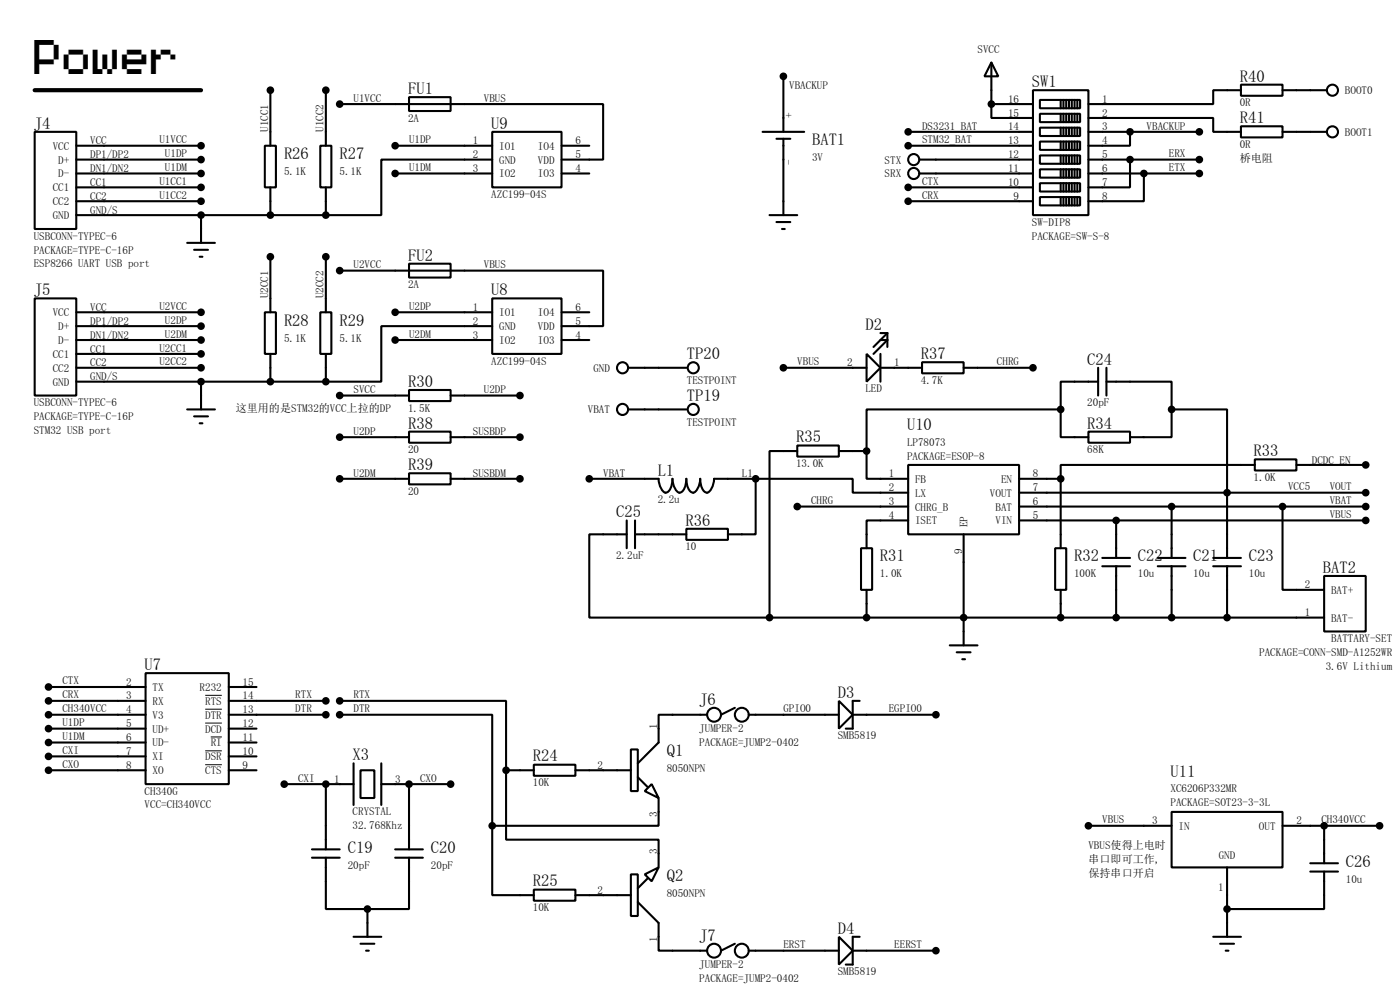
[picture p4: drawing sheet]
<svg xmlns="http://www.w3.org/2000/svg" width="256mm" height="180mm" viewBox="0 0 256 180" stroke-linecap="round" stroke-linejoin="round" font-family="sans-serif">
<g fill="none" stroke="#000" stroke-width=".38">
<path d="M49.5 16.5v10.2M59.7 16.5v10.2M62.2 19h48.3v10.2h-7.6M74.9 17.8h7.6v2.5h-7.6zM143.5 14v10.1M181.6 11.4l1.3 2.6h-2.6zM181.6 19v2.6h7.6M181.6 19h7.6M181.6 11.4v7.6M189.2 16.5h10.2v22.9h-10.2zM190.5 18.3h7.4v1.5h-7.4zM194.3 18.3v1.5"/>
<path d="M194.8 18.3v1.5M195.3 18.3v1.5M195.8 18.3v1.5M196.3 18.3v1.5M196.8 18.3v1.5M197.4 18.3v1.5M227.3 15.5h7.6v2h-7.6zM227.3 16.5h-5.1v2.5h-22.8M234.9 16.5h8.2M6.3 24.1h7.7v17.8h-7.7zM14 26.7h22.8M14 29.2h22.8"/>
<path d="M14 31.7h22.8M14 34.3h22.8M14 36.8h22.8M14 39.4h45.7M36.8 39.4v5M48.5 26.7h2v7.6h-2zM49.5 34.3v5.1M58.7 26.7h2v7.6h-2zM59.7 34.3v5.1M72.4 26.7h17.8M72.4 31.7h17.8M90.2 24.1h12.7v10.2h-12.7z"/>
<path d="M90.2 29.2h-20.4v10.2h-10.1M102.9 26.7h5M102.9 31.7h5M139.7 24.1h7.6M141 39.4h5M142.2 25.4h2.6M143.5 25.4v14M166.4 26.7h22.8M166.4 34.3h22.8M166.4 36.8h22.8M166.4 24.1h22.8M168.4 29.2h20.8"/>
<path d="M168.4 31.7h20.8M190.5 20.8h7.4v1.6h-7.4zM190.5 23.4h7.4v1.5h-7.4zM190.5 25.9h7.4v1.5h-7.4zM190.5 28.4h7.4v1.6h-7.4zM190.5 31h7.4v1.5h-7.4zM190.5 33.5h7.4v1.6h-7.4zM190.5 36.1h7.4v1.5h-7.4zM194.3 20.8v1.6M194.3 23.4v1.5M194.3 25.9v1.5M194.3 28.4v1.6"/>
<path d="M194.3 31v1.5M194.3 33.5v1.6M194.3 36.1v1.5M194.8 20.8v1.6M194.8 23.4v1.5M194.8 25.9v1.5M194.8 28.4v1.6M194.8 31v1.5M194.8 33.5v1.6M194.8 36.1v1.5M195.3 20.8v1.6M195.3 23.4v1.5"/>
<path d="M195.3 25.9v1.5M195.3 28.4v1.6M195.3 31v1.5M195.3 33.5v1.6M195.3 36.1v1.5M195.8 20.8v1.6M195.8 23.4v1.5M195.8 25.9v1.5M195.8 28.4v1.6M195.8 31v1.5M195.8 33.5v1.6M195.8 36.1v1.5"/>
<path d="M196.3 20.8v1.6M196.3 23.4v1.5M196.3 25.9v1.5M196.3 28.4v1.6M196.3 31v1.5M196.3 33.5v1.6M196.3 36.1v1.5M196.8 20.8v1.6M196.8 23.4v1.5M196.8 25.9v1.5M196.8 28.4v1.6M196.8 31v1.5"/>
<path d="M196.8 33.5v1.6M196.8 36.1v1.5M197.4 20.8v1.6M197.4 23.4v1.5M197.4 25.9v1.5M197.4 28.4v1.6M197.4 31v1.5M197.4 33.5v1.6M197.4 36.1v1.5M199.4 21.6h22.8v2.5h5.1M199.4 29.2h20.3M199.4 31.7h20.3"/>
<path d="M199.4 24.1h20.3M207 24.1v2.6h-7.6M207 29.2v5.1h-7.6M209.5 31.7v5.1h-10.1M227.3 23.1h7.6v2h-7.6zM234.9 24.1h8.2M6.3 54.6h7.7v17.8h-7.7zM14 57.1h22.8M14 59.7h22.8M34.3 44.4h5.1M35.6 45.7h2.5M36.6 47h.5"/>
<path d="M48.5 57.1h2v7.7h-2zM49.5 47v10.1M58.7 57.1h2v7.7h-2zM59.7 47v10.1M62.2 49.5h48.3v10.2h-7.6M72.4 57.1h17.8M74.9 48.3h7.6v2.5h-7.6zM90.2 54.6h12.7v10.2h-12.7zM90.2 59.7h-20.4v10.1h-10.1M102.9 57.1h5M142.2 40.6h2.6M143.3 41.9h.5"/>
<path d="M14 62.2h22.8M14 64.8h22.8M14 67.3h22.8M14 69.8h45.7M34.3 74.9h5.1M35.6 76.2h2.5M36.6 77.5h.5M36.8 69.8v5.1M49.5 64.8v5M59.7 64.8v5M62.2 72.4h12.7M72.4 62.2h17.8"/>
<path d="M74.9 71.4h7.6v2h-7.6zM74.9 79h7.6v2h-7.6zM82.5 72.4h12.7M102.9 62.2h5M115.1 67.3h10.6M115.1 74.9h10.6M143.5 67.3h15.2M158.7 64.8l2.6 2.5-2.6 2.5zM161.3 62.2h1.3l-2.6 2.6M161.3 67.3h7.6M161.3 64.8v5M161.3 61h1.3"/>
<path d="M162.6 61l-2.6 2.5M162.6 61v2.5M168.9 66.3h7.6v2h-7.6zM176.5 67.3h12.7M194.3 74.9v5.1h5.1M194.3 74.9h-35.6v7.6M199.4 79h7.6v2h-7.6zM201.2 69.8h-6.9v5.1M201.2 67.3v5.1M202.7 69.8h11.9v5.1M202.7 67.3v5.1M214.6 74.9v5.1h-7.6"/>
<path d="M214.6 74.9h10.2v27.2M62.2 87.6h12.7M62.2 80h12.7M74.9 86.6h7.6v2h-7.6zM82.5 87.6h12.7M82.5 80h12.7M107.9 87.6h12.7a2.69 2.69 0 0 0 1.3 2.6 1.49 1.49 0 0 0 1.1-1.3l.2-1.3a2.69 2.69 0 0 0 1.3 2.6 1.49 1.49 0 0 0 1.1-1.3l.1-1.3a3.2 3.2 0 0 0 .9 2.5 .88 .88 0 0 0 1.2-.7l.4-1.1 .1-.7a3.2 3.2 0 0 0 .9 2.5 .88 .88 0 0 0 1.2-.7l.4-1.1v-.7h7.6M114.8 97.8h-6.9v15.2h33.1M114.8 95.2v5.1M116.3 97.8h9.4M116.3 95.2v5.1M125.7 96.8h7.6v2h-7.6z"/>
<path d="M138.4 87.6h17.8v2.6h10.2M138.4 87.6v10.2h-5.1M146 81.5h7.7v2.1h-7.7zM146 82.5h-5v30.5M146 92.7h20.4M153.7 82.5h5M158.7 82.5v5.1h7.7M166.4 85.1h20.3v12.7h-20.3zM166.4 95.2h-7.7v5.1M176.5 97.8v20.3M186.7 87.6h7.6M186.7 92.7h63.5"/>
<path d="M186.7 95.2h63.5M186.7 90.2h63.5M194.3 87.6v12.7M204.5 95.2v6.9M214.6 92.7v9.4M229.9 84.1h7.6v2h-7.6zM229.9 85.1h-35.6v2.5M234.9 92.7v15.2h7.7M237.5 85.1h12.7M141 113h101.6M157.7 100.3h2.1v7.6h-2.1zM158.7 107.9v5.1"/>
<path d="M174 118.1h5.1M175.3 119.4h2.5M193.3 100.3h2v7.6h-2zM194.3 107.9v5.1M201.9 103.6h5.1M201.9 102.1h5.1M204.5 103.6v9.4M212.1 103.6h5.1M212.1 102.1h5.1M214.6 103.6v9.4M222.2 103.6h5.1M222.2 102.1h5.1"/>
<path d="M224.8 103.6v9.4M242.6 105.4h7.6v10.2h-7.6zM8.9 125.7h17.8M8.9 128.3h17.8M8.9 130.8h17.8M8.9 133.3h17.8M8.9 135.9h17.8M8.9 138.4h17.8M26.7 123.2h15.2v20.3h-15.2zM41.9 125.7h5.1M41.9 128.3h17.8M41.9 130.8h17.8"/>
<path d="M41.9 133.3h5.1M41.9 135.9h5.1M41.9 138.4h5.1M62.2 128.3h30.5v12.7M62.2 130.8h28v20.3M64.8 139.7v7.6M69.8 139.7v7.6M97.8 140h7.6v2h-7.6zM115.6 137.2h1.2v7.6h-1.2zM129.5 130.8h-8.9v5.1l-3.8 3.8M134.6 129.5l-2.5 1.3M137.2 130.8h16.5"/>
<path d="M153.7 128.3l2.5 2.5-2.5 2.5zM156.2 130.8h15.2M157.5 128.3h-1.3v5h-1.3M176.3 120.6h.5M8.9 141h17.8M41.9 141h5.1M52.1 143.5h12.7M57.1 157h5.1M57.1 155.4h5.1M59.7 157v9.4h7.6M59.7 143.5v11.9M66 141h2.6v5h-2.6z"/>
<path d="M69.8 143.5h12.7M72.4 157h5.1M72.4 155.4h5.1M74.9 157v9.4h-7.6M74.9 143.5v11.9M90.2 151.1v12.7h7.6M92.7 141v12.7h27.9v5M92.7 141h5.1M105.4 141h10.2M116.8 142.2l1.8 1.8M118.1 144.8l1.3-1.3 1.2 2.5zM120.6 146v5.1h-30.4"/>
<path d="M199.4 151.1h15.2M214.6 148.6h20.3v10.1h-20.3zM224.8 158.7v12.7M234.9 151.1h17.8M240 159.5h5.1M240 158h5.1M242.6 159.5v6.9h-17.8M242.6 151.1v6.9M64.8 171.4h5M66 172.7h2.6M67.1 174h.5M67.3 166.4v5"/>
<path d="M97.8 162.8h7.6v2h-7.6zM105.4 163.8h10.2M115.6 160h1.2v7.6h-1.2zM116.8 165.1l3.8 3.8v5.1h8.9M118.1 160l2.5-1.3-1.2 2.6zM118.6 160.8l-1.8 1.8M134.6 172.7l-2.5 1.3M137.2 174h16.5M153.7 171.4l2.5 2.6-2.5 2.5zM156.2 174h15.2M157.5 171.4h-1.3v5.1h-1.3M222.2 171.4h5.1"/>
<path d="M223.5 172.7h2.6M224.5 174h.5"/>
<circle cx="244.1" cy="16.5" r="1.02"/>
<circle cx="167.4" cy="29.2" r="1.02"/>
<circle cx="167.4" cy="31.8" r="1.02"/>
<circle cx="244.1" cy="24.1" r="1.02"/>
<circle cx="114" cy="67.3" r="1.02"/>
<circle cx="114" cy="74.9" r="1.02"/>
<circle cx="127" cy="67.3" r="1.02"/>
<circle cx="127" cy="74.9" r="1.02"/>
<circle cx="130.8" cy="130.8" r="1.27"/>
<circle cx="135.9" cy="130.8" r="1.27"/>
<circle cx="130.8" cy="174" r="1.27"/>
<circle cx="135.9" cy="174" r="1.27"/>
</g>
<path d="M6.3 16.5h30.5" fill="none" stroke="#000" stroke-width=".76"/>
<g fill="#000" stroke="#000" stroke-width=".38">
<circle cx="49.5" cy="16.5" r=".51"/>
<circle cx="59.7" cy="16.5" r=".51"/>
<circle cx="62.2" cy="19" r=".51"/>
<circle cx="143.5" cy="14" r=".51"/>
<circle cx="181.6" cy="19" r=".51"/>
<circle cx="36.8" cy="31.7" r=".51"/>
<circle cx="36.8" cy="36.8" r=".51"/>
<circle cx="36.8" cy="26.7" r=".51"/>
<circle cx="36.8" cy="34.3" r=".51"/>
<circle cx="36.8" cy="39.4" r=".51"/>
<circle cx="36.8" cy="29.2" r=".51"/>
<circle cx="49.5" cy="39.4" r=".51"/>
<circle cx="59.7" cy="39.4" r=".51"/>
<circle cx="72.4" cy="31.7" r=".51"/>
<circle cx="72.4" cy="26.7" r=".51"/>
<circle cx="166.4" cy="36.8" r=".51"/>
<circle cx="166.4" cy="34.3" r=".51"/>
<circle cx="166.4" cy="24.1" r=".51"/>
<circle cx="166.4" cy="26.7" r=".51"/>
<circle cx="207" cy="29.2" r=".51"/>
<circle cx="207" cy="24.1" r=".51"/>
<circle cx="209.5" cy="31.7" r=".51"/>
<circle cx="219.7" cy="31.7" r=".51"/>
<circle cx="219.7" cy="24.1" r=".51"/>
<circle cx="219.7" cy="29.2" r=".51"/>
<circle cx="36.8" cy="57.1" r=".51"/>
<circle cx="36.8" cy="59.7" r=".51"/>
<circle cx="49.5" cy="47" r=".51"/>
<circle cx="59.7" cy="47" r=".51"/>
<circle cx="62.2" cy="49.5" r=".51"/>
<circle cx="72.4" cy="57.1" r=".51"/>
<circle cx="36.8" cy="64.8" r=".51"/>
<circle cx="36.8" cy="67.3" r=".51"/>
<circle cx="36.8" cy="69.8" r=".51"/>
<circle cx="36.8" cy="62.2" r=".51"/>
<circle cx="49.5" cy="69.8" r=".51"/>
<circle cx="59.7" cy="69.8" r=".51"/>
<circle cx="62.2" cy="72.4" r=".51"/>
<circle cx="72.4" cy="62.2" r=".51"/>
<circle cx="95.2" cy="72.4" r=".51"/>
<circle cx="143.5" cy="67.3" r=".51"/>
<circle cx="189.2" cy="67.3" r=".51"/>
<circle cx="194.3" cy="74.9" r=".51"/>
<circle cx="214.6" cy="74.9" r=".51"/>
<circle cx="62.2" cy="87.6" r=".51"/>
<circle cx="62.2" cy="80" r=".51"/>
<circle cx="95.2" cy="80" r=".51"/>
<circle cx="95.2" cy="87.6" r=".51"/>
<circle cx="107.9" cy="87.6" r=".51"/>
<circle cx="138.4" cy="87.6" r=".51"/>
<circle cx="146" cy="92.7" r=".51"/>
<circle cx="158.7" cy="82.5" r=".51"/>
<circle cx="194.3" cy="87.6" r=".51"/>
<circle cx="204.5" cy="95.2" r=".51"/>
<circle cx="214.6" cy="92.7" r=".51"/>
<circle cx="224.8" cy="90.2" r=".51"/>
<circle cx="234.9" cy="92.7" r=".51"/>
<circle cx="250.2" cy="92.7" r=".51"/>
<circle cx="250.2" cy="95.2" r=".51"/>
<circle cx="250.2" cy="85.1" r=".51"/>
<circle cx="250.2" cy="90.2" r=".51"/>
<circle cx="141" cy="113" r=".51"/>
<circle cx="158.7" cy="113" r=".51"/>
<circle cx="176.5" cy="113" r=".51"/>
<circle cx="194.3" cy="113" r=".51"/>
<circle cx="204.5" cy="113" r=".51"/>
<circle cx="214.6" cy="113" r=".51"/>
<circle cx="224.8" cy="113" r=".51"/>
<circle cx="8.9" cy="133.3" r=".51"/>
<circle cx="8.9" cy="135.9" r=".51"/>
<circle cx="8.9" cy="128.3" r=".51"/>
<circle cx="8.9" cy="138.4" r=".51"/>
<circle cx="8.9" cy="125.7" r=".51"/>
<circle cx="8.9" cy="130.8" r=".51"/>
<circle cx="59.7" cy="128.3" r=".51"/>
<circle cx="59.7" cy="130.8" r=".51"/>
<circle cx="62.2" cy="130.8" r=".51"/>
<circle cx="62.2" cy="128.3" r=".51"/>
<circle cx="171.4" cy="130.8" r=".51"/>
<circle cx="8.9" cy="141" r=".51"/>
<circle cx="52.1" cy="143.5" r=".51"/>
<circle cx="59.7" cy="143.5" r=".51"/>
<circle cx="74.9" cy="143.5" r=".51"/>
<circle cx="82.5" cy="143.5" r=".51"/>
<circle cx="90.2" cy="151.1" r=".51"/>
<circle cx="92.7" cy="141" r=".51"/>
<circle cx="199.4" cy="151.1" r=".51"/>
<circle cx="242.6" cy="151.1" r=".51"/>
<circle cx="252.7" cy="151.1" r=".51"/>
<circle cx="67.3" cy="166.4" r=".51"/>
<circle cx="171.4" cy="174" r=".51"/>
<circle cx="224.8" cy="166.4" r=".51"/>
</g>
<path d="M37.6 127.3h3M37.6 129.8h3M37.6 132.3h3M37.6 137.4h3M37.6 140h3M38.6 134.9h2" fill="none" stroke="#000" stroke-width=".18"/>
<text font-size="7.1" x="6.3" y="13.5">Power</text>
<g font-size="3">
<text x="74.8" y="17.2">FU1</text>
<text x="189" y="16">SW1</text>
<text x="227.1" y="14.9">R40</text>
<text x="6.2" y="23.6">J4</text>
<text x="90" y="23.6">U9</text>
<text x="227.1" y="22.6">R41</text>
<text x="52" y="29.1">R26</text>
<text x="62.2" y="29.1">R27</text>
<text x="148.8" y="26.6">BAT1</text>
<text x="74.8" y="47.7">FU2</text>
<text x="6.2" y="54.1">J5</text>
<text x="52" y="59.6">R28</text>
<text x="62.2" y="59.6">R29</text>
<text x="90" y="54.1">U8</text>
<text x="125.8" y="65.7">TP20</text>
<text x="158.5" y="60.4">D2</text>
<text x="168.7" y="65.7">R37</text>
<text x="74.8" y="70.8">R30</text>
<text x="199.2" y="66.8">C24</text>
<text x="125.8" y="73.4">TP19</text>
<text x="74.8" y="78.4">R38</text>
<text x="145.8" y="81">R35</text>
<text x="166.2" y="78.7">U10</text>
<text x="199.2" y="78.4">R34</text>
<text x="229.7" y="83.5">R33</text>
<text x="74.8" y="86.1">R39</text>
<text x="120.5" y="87.1">L1</text>
<text x="112.9" y="94.7">C25</text>
<text x="125.6" y="96.2">R36</text>
<text x="161.2" y="102.7">R31</text>
<text x="196.8" y="102.7">R32</text>
<text x="208.4" y="102.7">C22</text>
<text x="218.6" y="102.7">C21</text>
<text x="228.8" y="102.7">C23</text>
<text x="242.4" y="104.8">BAT2</text>
<text x="26.5" y="122.6">U7</text>
<text x="128.1" y="128.9">J6</text>
<text x="153.5" y="127.7">D3</text>
<text x="64.6" y="139.1">X3</text>
<text x="97.6" y="139.4">R24</text>
<text x="122.1" y="138.3">Q1</text>
<text x="214.4" y="142.1">U11</text>
<text x="63.7" y="156.1">C19</text>
<text x="79" y="156.1">C20</text>
<text x="122.1" y="161.2">Q2</text>
<text x="246.5" y="158.6">C26</text>
<text x="97.6" y="162.2">R25</text>
<text x="128.1" y="172.1">J7</text>
<text x="153.5" y="170.9">D4</text>
</g>
<g font-size="2">
<text x="179.1" y="9.6">SVCC</text>
<text x="144.6" y="16.3">VBACKUP</text>
<text x="246.4" y="17.2">BOOT0</text>
<text x="64.8" y="18.6">U1VCC</text>
<text x="74.8" y="22.3">2A</text>
<text x="88.6" y="18.6">VBUS</text>
<text x="145.2" y="21.6" transform="rotate(-90 145.2 21.6)">+</text>
<text x="168.9" y="23.7">DS3231_BAT</text>
<text x="184.7" y="18.8">16</text>
<text x="184.7" y="21.3">15</text>
<text x="184.7" y="23.9">14</text>
<text x="201.9" y="18.8">1</text>
<text x="201.9" y="21.3">2</text>
<text x="201.9" y="23.9">3</text>
<text x="210.1" y="23.7">VBACKUP</text>
<text x="227.1" y="19.5">0R</text>
<text x="9.7" y="27.4">VCC</text>
<text x="10.7" y="29.9">D+</text>
<text x="16.5" y="26.4">VCC</text>
<text x="16.5" y="29">DP1/DP2</text>
<text x="29.2" y="26.2">U1VCC</text>
<text x="30.2" y="28.8">U1DP</text>
<text x="49.1" y="24.1" transform="rotate(-90 49.1 24.1)">U1CC1</text>
<text x="59.3" y="24.1" transform="rotate(-90 59.3 24.1)">U1CC2</text>
<text x="74.9" y="26.2">U1DP</text>
<text x="86.6" y="26.4">1</text>
<text x="86.6" y="29">2</text>
<text x="91.4" y="27.4">IO1</text>
<text x="91.4" y="29.9">GND</text>
<text x="98.6" y="27.4">IO4</text>
<text x="98.6" y="29.9">VDD</text>
<text x="105.4" y="26.4">6</text>
<text x="105.4" y="29">5</text>
<text x="148.8" y="29.5">3V</text>
<text x="162.1" y="29.9">STX</text>
<text x="168.9" y="26.2">STM32_BAT</text>
<text x="184.7" y="26.4">13</text>
<text x="184.7" y="29">12</text>
<text x="201.9" y="26.4">4</text>
<text x="201.9" y="29">5</text>
<text x="214.1" y="28.8">ERX</text>
<text x="227.1" y="27.1">0R</text>
<text x="227.1" y="29.6">桥电阻</text>
<text x="246.4" y="24.8">BOOT1</text>
<text x="9.7" y="35">CC1</text>
<text x="10.7" y="32.5">D-</text>
<text x="16.5" y="31.5">DN1/DN2</text>
<text x="16.5" y="34">CC1</text>
<text x="29.2" y="33.9">U1CC1</text>
<text x="30.2" y="31.3">U1DM</text>
<text x="52" y="32">5.1K</text>
<text x="62.2" y="32">5.1K</text>
<text x="74.9" y="31.3">U1DM</text>
<text x="86.6" y="31.5">3</text>
<text x="91.4" y="32.5">IO2</text>
<text x="98.6" y="32.5">IO3</text>
<text x="105.4" y="31.5">4</text>
<text x="145.2" y="30.2" transform="rotate(-90 145.2 30.2)">-</text>
<text x="162.1" y="32.5">SRX</text>
<text x="168.9" y="33.9">CTX</text>
<text x="184.7" y="31.5">11</text>
<text x="184.7" y="34">10</text>
<text x="201.9" y="31.5">6</text>
<text x="201.9" y="34">7</text>
<text x="214.1" y="31.3">ETX</text>
<text x="9.7" y="37.5">CC2</text>
<text x="9.7" y="40.1">GND</text>
<text x="16.5" y="36.6">CC2</text>
<text x="16.5" y="39.1">GND/S</text>
<text x="29.2" y="36.4">U1CC2</text>
<text x="90" y="36.2">AZC199-04S</text>
<text x="168.9" y="36.4">CRX</text>
<text x="185.7" y="36.6">9</text>
<text x="189" y="41.3">SW-DIP8</text>
<text x="201.9" y="36.6">8</text>
<text x="6.2" y="43.9">USBCONN-TYPEC-6</text>
<text x="6.2" y="46.4">PACKAGE=TYPE-C-16P</text>
<text x="189" y="43.9">PACKAGE=SW-S-8</text>
<text x="6.2" y="48.9">ESP8266 UART USB port</text>
<text x="64.8" y="49.1">U2VCC</text>
<text x="74.8" y="52.7">2A</text>
<text x="88.6" y="49.1">VBUS</text>
<text x="9.7" y="57.9">VCC</text>
<text x="16.5" y="56.9">VCC</text>
<text x="16.5" y="59.4">DP1/DP2</text>
<text x="29.2" y="56.7">U2VCC</text>
<text x="30.2" y="59.3">U2DP</text>
<text x="49.1" y="54.6" transform="rotate(-90 49.1 54.6)">U2CC1</text>
<text x="59.3" y="54.6" transform="rotate(-90 59.3 54.6)">U2CC2</text>
<text x="74.9" y="56.7">U2DP</text>
<text x="86.6" y="56.9">1</text>
<text x="86.6" y="59.4">2</text>
<text x="91.4" y="57.9">IO1</text>
<text x="98.6" y="57.9">IO4</text>
<text x="105.4" y="56.9">6</text>
<text x="105.4" y="59.4">5</text>
<text x="9.7" y="65.5">CC1</text>
<text x="10.7" y="60.4">D+</text>
<text x="10.7" y="62.9">D-</text>
<text x="16.5" y="62">DN1/DN2</text>
<text x="16.5" y="64.5">CC1</text>
<text x="29.2" y="64.3">U2CC1</text>
<text x="30.2" y="61.8">U2DM</text>
<text x="52" y="62.5">5.1K</text>
<text x="62.2" y="62.5">5.1K</text>
<text x="74.9" y="61.8">U2DM</text>
<text x="86.6" y="62">3</text>
<text x="91.4" y="60.4">GND</text>
<text x="91.4" y="62.9">IO2</text>
<text x="98.6" y="60.4">VDD</text>
<text x="98.6" y="62.9">IO3</text>
<text x="105.4" y="62">4</text>
<text x="9.7" y="68">CC2</text>
<text x="9.7" y="70.6">GND</text>
<text x="16.5" y="67.1">CC2</text>
<text x="16.5" y="69.6">GND/S</text>
<text x="29.2" y="66.9">U2CC2</text>
<text x="64.8" y="72">SVCC</text>
<text x="88.6" y="72">U2DP</text>
<text x="90" y="66.7">AZC199-04S</text>
<text x="108.7" y="68">GND</text>
<text x="125.8" y="70.3">TESTPOINT</text>
<text x="146" y="66.9">VBUS</text>
<text x="155.2" y="67.1">2</text>
<text x="158.5" y="71.8">LED</text>
<text x="163.8" y="67.1">1</text>
<text x="168.7" y="70.3">4.7K</text>
<text x="182.6" y="66.9">CHRG</text>
<text x="6.2" y="74.3">USBCONN-TYPEC-6</text>
<text x="6.2" y="76.9">PACKAGE=TYPE-C-16P</text>
<text x="43.2" y="75.4">这里用的是STM32的VCC上拉的DP</text>
<text x="74.8" y="75.4">1.5K</text>
<text x="107.7" y="75.6">VBAT</text>
<text x="125.8" y="77.9">TESTPOINT</text>
<text x="199.2" y="74.3">20pF</text>
<text x="6.2" y="79.4">STM32 USB port</text>
<text x="64.8" y="79.6">U2DP</text>
<text x="74.8" y="83">20</text>
<text x="86.6" y="79.6">SUSBDP</text>
<text x="166.2" y="81.6">LP78073</text>
<text x="199.2" y="83">68K</text>
<text x="64.8" y="87.2">U2DM</text>
<text x="86.6" y="87.2">SUSBDM</text>
<text x="110.5" y="87.2">VBAT</text>
<text x="135.9" y="87.2">L1</text>
<text x="145.8" y="85.5">13.0K</text>
<text x="162.8" y="87.4">1</text>
<text x="162.8" y="89.9">2</text>
<text x="166.2" y="84.1">PACKAGE=ESOP-8</text>
<text x="167.6" y="88.3">FB</text>
<text x="183.4" y="88.3">EN</text>
<text x="189.2" y="87.4">8</text>
<text x="189.2" y="89.9">7</text>
<text x="229.7" y="88.1">1.0K</text>
<text x="236" y="89.7">VCC5</text>
<text x="240.3" y="84.8">DCDC_EN</text>
<text x="243.6" y="89.7">VOUT</text>
<text x="74.8" y="90.6">20</text>
<text x="120.5" y="92.1">2.2u</text>
<text x="148.6" y="92.2">CHRG</text>
<text x="162.8" y="92.5">3</text>
<text x="162.8" y="95">4</text>
<text x="167.6" y="90.9">LX</text>
<text x="167.6" y="93.4">CHRG_B</text>
<text x="167.6" y="96">ISET</text>
<text x="181.4" y="90.9">VOUT</text>
<text x="182.4" y="93.4">BAT</text>
<text x="182.4" y="96">VIN</text>
<text x="189.2" y="92.5">6</text>
<text x="189.2" y="95">5</text>
<text x="243.6" y="94.8">VBUS</text>
<text x="243.6" y="92.2">VBAT</text>
<text x="125.6" y="100.7">10</text>
<text x="176.3" y="101.3" transform="rotate(-90 176.3 101.3)">9</text>
<text x="177.2" y="96.5" transform="rotate(-90 177.2 96.5)">EP</text>
<text x="112.9" y="102.2">2.2uF</text>
<text x="161.2" y="105.7">1.0K</text>
<text x="196.8" y="105.7">100K</text>
<text x="208.4" y="105.7">10u</text>
<text x="218.6" y="105.7">10u</text>
<text x="228.8" y="105.7">10u</text>
<text x="239" y="107.7">2</text>
<text x="239" y="112.8">1</text>
<text x="243.8" y="108.7">BAT+</text>
<text x="243.8" y="113.7">BAT-</text>
<text x="243.9" y="117.5">BATTARY-SET</text>
<text x="11.4" y="125.3">CTX</text>
<text x="23.1" y="125.5">2</text>
<text x="44.4" y="125.5">15</text>
<text x="230.7" y="120">PACKAGE=CONN-SMD-A1252WR</text>
<text x="242.9" y="122.6">3.6V Lithium</text>
<text x="11.4" y="127.8">CRX</text>
<text x="11.4" y="130.3">CH340VCC</text>
<text x="23.1" y="128">3</text>
<text x="23.1" y="130.6">4</text>
<text x="27.9" y="126.4">TX</text>
<text x="27.9" y="129">RX</text>
<text x="27.9" y="131.5">V3</text>
<text x="36.6" y="126.4">R232</text>
<text x="37.6" y="129">RTS</text>
<text x="37.6" y="131.5">DTR</text>
<text x="44.4" y="128">14</text>
<text x="44.4" y="130.6">13</text>
<text x="54.1" y="130.3">DTR</text>
<text x="54.1" y="127.8">RTX</text>
<text x="64.8" y="127.8">RTX</text>
<text x="64.8" y="130.3">DTR</text>
<text x="143.5" y="130.3">GPIO0</text>
<text x="162.8" y="130.3">EGPIO0</text>
<text x="11.4" y="132.9">U1DP</text>
<text x="11.4" y="135.4">U1DM</text>
<text x="11.4" y="138">CXI</text>
<text x="23.1" y="133.1">5</text>
<text x="23.1" y="135.6">6</text>
<text x="27.9" y="134.1">UD+</text>
<text x="27.9" y="136.6">UD-</text>
<text x="37.6" y="134.1">DCD</text>
<text x="38.6" y="136.6">RI</text>
<text x="44.4" y="133.1">12</text>
<text x="44.4" y="135.6">11</text>
<text x="120.4" y="133.3" transform="rotate(-90 120.4 133.3)">1</text>
<text x="128.1" y="134">JUMPER-2</text>
<text x="128.1" y="136.5">PACKAGE=JUMP2-0402</text>
<text x="153.5" y="135.3">SMB5819</text>
<text x="11.4" y="140.5">CXO</text>
<text x="23.1" y="138.2">7</text>
<text x="23.1" y="140.7">8</text>
<text x="27.9" y="139.1">XI</text>
<text x="27.9" y="141.7">XO</text>
<text x="37.6" y="139.1">DSR</text>
<text x="37.6" y="141.7">CTS</text>
<text x="44.4" y="138.2">10</text>
<text x="44.4" y="140.7">9</text>
<text x="54.6" y="143">CXI</text>
<text x="61.2" y="143.3">1</text>
<text x="72.4" y="143.3">3</text>
<text x="77" y="143">CXO</text>
<text x="97.6" y="143.9">10K</text>
<text x="109.5" y="140.7">2</text>
<text x="122.1" y="141.2">8050NPN</text>
<text x="26.5" y="145.4">CH340G</text>
<text x="26.5" y="148">VCC=CH340VCC</text>
<text x="64.6" y="149.2">CRYSTAL</text>
<text x="120.4" y="149.6" transform="rotate(-90 120.4 149.6)">3</text>
<text x="214.4" y="145">XC6206P332MR</text>
<text x="214.4" y="147.6">PACKAGE=SOT23-3-3L</text>
<text x="64.6" y="151.8">32.768Khz</text>
<text x="199.4" y="155.4">VBUS使得上电时</text>
<text x="201.9" y="150.7">VBUS</text>
<text x="211.1" y="150.9">3</text>
<text x="215.9" y="151.8">IN</text>
<text x="230.6" y="151.8">OUT</text>
<text x="237.5" y="150.9">2</text>
<text x="242.1" y="150.7">CH340VCC</text>
<text x="63.7" y="159">20pF</text>
<text x="79" y="159">20pF</text>
<text x="120.4" y="156.2" transform="rotate(-90 120.4 156.2)">3</text>
<text x="199.4" y="157.9">串口即可工作,</text>
<text x="199.4" y="160.5">保持串口开启</text>
<text x="223.3" y="157.2">GND</text>
<text x="246.5" y="161.5">10u</text>
<text x="97.6" y="166.8">10K</text>
<text x="109.5" y="163.6">2</text>
<text x="122.1" y="164.1">8050NPN</text>
<text x="223.1" y="163">1</text>
<text x="120.4" y="172.5" transform="rotate(-90 120.4 172.5)">1</text>
<text x="143.5" y="173.5">ERST</text>
<text x="163.8" y="173.5">EERST</text>
<text x="128.1" y="177.2">JUMPER-2</text>
<text x="128.1" y="179.7">PACKAGE=JUMP2-0402</text>
<text x="153.5" y="178.4">SMB5819</text>
</g>
</svg>
